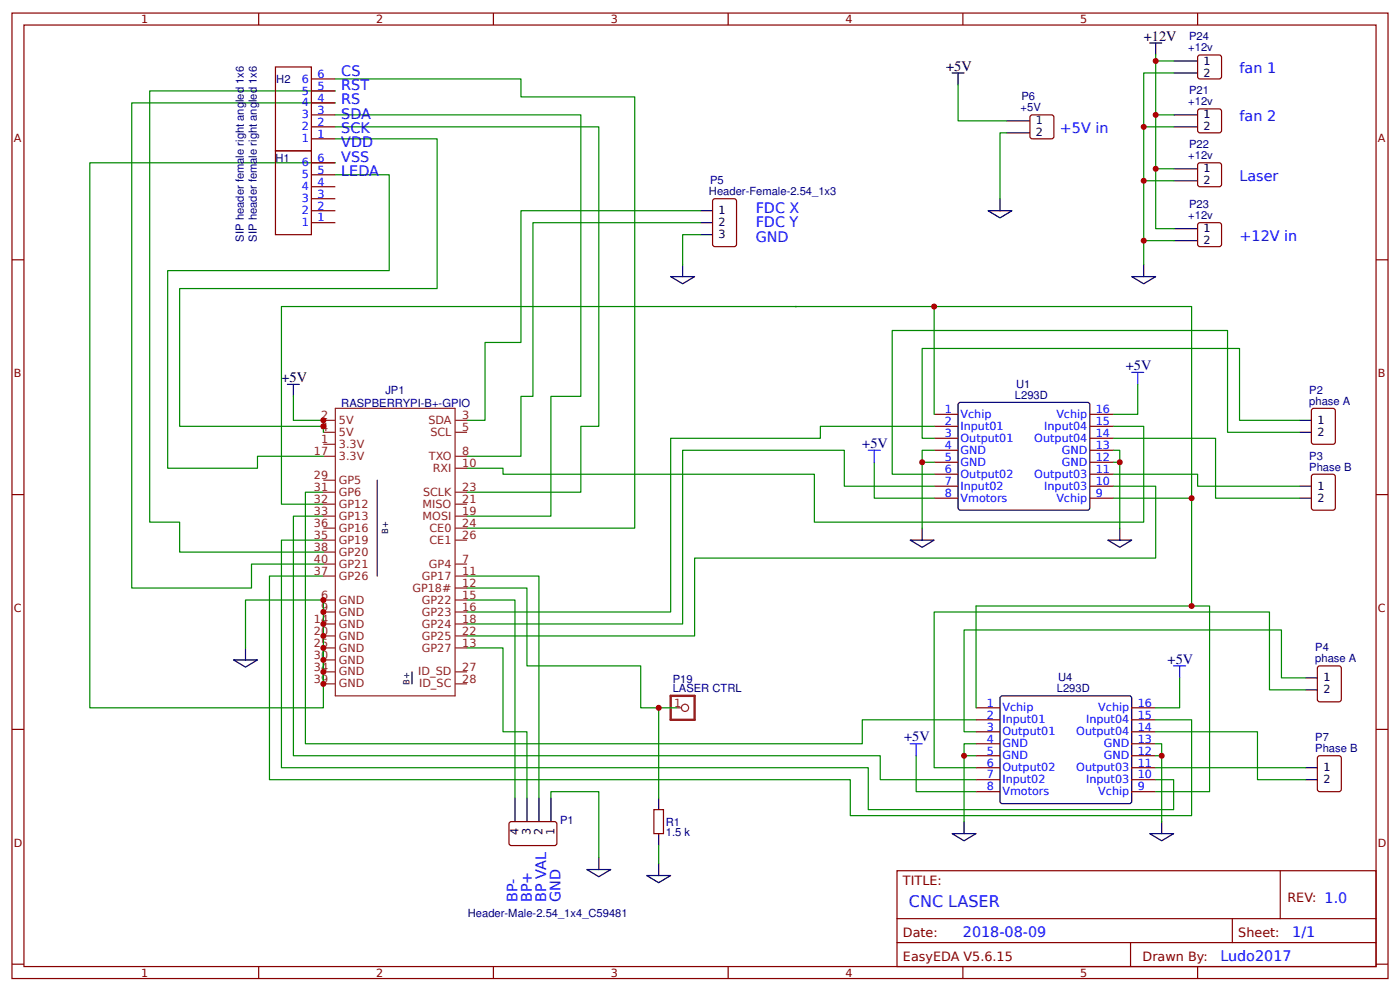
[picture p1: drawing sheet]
<svg xmlns="http://www.w3.org/2000/svg" width="309mm" height="219mm" viewBox="0 0 309 219" stroke-linecap="round" stroke-linejoin="round" font-family="sans-serif">
<g fill="none" stroke="#800" stroke-width=".26">
<path d="M2.6 2.9h304.1v213.2h-304.1zM5.3 5.5h298.7v208h-298.7zM57.1 2.9v2.6M60.9 14.8h7.9v18.5h-7.9zM68.8 17.4h5.3M109 2.9v2.6M160.9 2.9v2.6M212.7 2.9v2.6M264.6 2.9v2.6M264.7 12.4l.4-.3 4.5 .1 .3 .5-.1 4.5-.5 .2h-4.5l-.2-.5zM60.9 33.3h7.9v18.5h-7.9zM68.8 38.6h5.3"/>
<path d="M68.8 36h5.3M68.8 30.7h5.3M68.8 28h5.3M68.8 25.4h5.3M68.8 22.7h5.3M68.8 20.1h5.3M227.6 25.6l.5-.2h4.5l.2 .5v4.5l-.5 .3-4.5-.1-.3-.5zM264.7 24.3l.4-.2h4.5l.3 .5-.1 4.5-.5 .2h-4.5l-.2-.5zM264.7 36.2l.4-.2h4.5l.3 .5-.1 4.5-.5 .2h-4.5l-.2-.5zM2.6 57.4h2.7M68.8 49.2h5.3M68.8 46.5h5.3"/>
<path d="M68.8 43.9h5.3M68.8 41.2h5.3M157.7 44l4.5-.1 .4 .3 .1 9.7-.2 .5-4.5 .1-.5-.3-.1-9.8zM264.7 49.4l.4-.2 4.5 .1 .3 .4-.1 4.5-.5 .3-4.5-.1-.2-.5zM304 57.4h2.7M206.4 91.5h5.3M206.4 94.2h5.3M206.4 96.8h5.3M206.4 99.5h5.3M240.8 91.5h5.3M240.8 94.2h5.3M240.8 96.8h5.3"/>
<path d="M240.8 99.5h5.3M289.8 90.5l.4-.3h4.3l.4 .3 .1 7.1-.3 .5h-4.5l-.4-.2zM2.6 109.2h2.7M206.4 102.1h5.3M206.4 104.7h5.3M206.4 107.4h5.3M206.4 110h5.3M240.8 102.1h5.3M240.8 104.7h5.3M240.8 107.4h5.3M240.8 110h5.3M289.8 105l.4-.3h4.3l.4 .3 .1 7.2-.3 .4-4.5 .1-.4-.3z"/>
<path d="M304 109.2h2.7M215.6 156.3h5.3M215.6 159h5.3M250 156.3h5.3M250 159h5.3M291.1 147.3l.5-.2h4.2l.5 .2v7.2l-.2 .4-4.5 .1-.5-.2zM2.6 161.1h2.7M144.5 178.8h2.1v5.3h-2.1zM215.6 161.6h5.3M215.6 164.3h5.3M215.6 166.9h5.3M215.6 169.6h5.3"/>
<path d="M215.6 172.2h5.3M215.6 174.9h5.3M250 161.6h5.3M250 164.3h5.3M250 166.9h5.3M250 169.6h5.3M250 172.2h5.3M250 174.9h5.3M291.1 167.2l.5-.3h4.2l.5 .3v7.1l-.2 .5-4.5 .1-.5-.3zM304 161.1h2.7M112.5 181.7l.5-.2 9.8 .1 .2 .4v4.5l-.5 .3-9.8-.1-.3-.5zM198.2 192.3h105.8v21.2h-105.8z"/>
<path d="M282.8 192.3v10.6M2.6 213h2.7M57.1 213.5v2.6M109 213.5v2.6M160.9 213.5v2.6M198.2 202.9h105.8M198.2 208.2h105.8M212.7 213.5v2.6M249.8 208.2v5.3M264.6 213.5v2.6M272.3 202.9v5.3M304 213h2.7"/>
</g>
<g fill="none" stroke="#000" stroke-width=".26">
<path d="M210.3 16.1h2.7M211.7 16.1v2.7M254 9.5h2.6M255.3 9.5v2.6M259.3 16.1h5.3M259.3 13.5h5.3M222.2 26.7h5.3M222.2 29.3h5.3M259.3 25.4h5.3M259.3 28h5.3M259.3 37.3h5.3M259.3 39.9h5.3"/>
<path d="M150.8 58.4v2.7M154.8 46.5h2.6M154.8 49.2h2.6M154.8 51.8h2.6M218.3 46.5h5.3l-2.7 1.6zM220.9 43.9v2.6M252.7 58.4v2.7M259.3 50.5h5.3M259.3 53.2h5.3M148.2 61.1h5.3l-2.7 1.6zM250 61.1h5.3l-2.6 1.6zM63.5 84.9h2.6"/>
<path d="M64.8 84.9v2.7M211.7 89.1l.5-.2h28.3l.3 .5-.1 23-.5 .3-28.3-.1-.2-.4zM287.1 92.8h2.6M287.1 95.5h2.6M83.3 106.1v21.1M201.1 119.3h5.3l-2.7 1.6zM203.7 116.7v2.6M244.7 119.3h5.3l-2.6 1.6zM247.4 116.7v2.6M287.1 107.4h2.6M287.1 110h2.6M51.6 145.8h5.3l-2.7 1.5z"/>
<path d="M54.2 143.1v2.7M91 148.4v2.7M221 154l.5-.3 28.3 .1 .2 .4v23l-.5 .3-28.3-.1-.3-.4zM288.4 149.7h2.6M288.4 152.4h2.6M113.8 176.2v5.3M116.4 176.2v5.3M119.1 176.2v5.3M121.7 176.2v5.3M145.5 176.2v2.6M288.4 169.6h2.6M288.4 172.2h2.6"/>
<path d="M129.6 192.1h5.3l-2.6 1.5zM132.3 189.4v2.7M142.9 193.4h5.3l-2.7 1.6zM145.5 184.1v2.7M145.5 190.7v2.7M210.3 184.1h5.3l-2.6 1.6zM213 181.5v2.6M254 184.1h5.3l-2.7 1.6zM256.6 181.5v2.6"/>
</g>
<path d="M191.8 99.5h2.7M193.1 99.5v2.6M250 82.3h2.7M251.4 82.3v2.6M259.3 147.1h2.6M260.6 147.1v2.6M201.1 164.3h2.6M202.4 164.3v2.6" fill="none" stroke="#00f" stroke-width=".26"/>
<g fill="none" stroke="#080" stroke-width=".26">
<path d="M74.1 17.4h41v4h25.1v95.3h-37M211.7 18.8v7.9h10.5M255.3 12.1v38.4h4M255.3 13.5h4M259.3 16.1h-6.6v11.9M74.1 30.7h22.5v33h-56.9v30.5h31.7M74.1 20.1h-41v95.2h6.6v6.6h31.7M74.1 22.7h-45v107.2h26.5v-5.3h15.8M74.1 36h-54.3v120.3h51.6v-23.8h-17.2v10.6M74.1 25.4h54.2v62.2h-6.6v26.4h-18.5M74.1 28h58.2v66.2h-4v14.5h-25.1M74.1 38.6h11.9v21.2h-49v43.6h19.9v-2.6h14.5"/>
<path d="M222.2 29.3h-1.3v14.6M252.7 39.9h6.6M255.3 25.4h4M255.3 37.3h4M259.3 28h-6.6v30.4M154.8 49.2h-37.1v38.4h-2.6v13.2h-11.9M154.8 46.5h-39.7v29.1h-7.9v17.2h-4M154.8 51.8h-4v6.6M252.7 53.2h6.6M206.4 67.7h56.9v42.3M64.8 87.6v5.2h6.6v2.7M206.4 99.5h-2.7v17.2"/>
<path d="M206.4 91.5v-23.8h-144.2v43.7h9.2M206.4 94.2h-25.2v2.6h-33v38.4h-45M246.1 96.8h22.5v13.2h18.5M246.1 99.5h1.3v17.2M246.1 94.2h6.6v21.1h-72.8v-10.6h-68.8v-1.3h-7.9M251.4 84.9v6.6h-5.3M287.1 92.8h-13.3v-15.8h-70.1v19.8h2.7M287.1 95.5h-15.9v-22.5h-74.1v31.7h9.3M71.4 119.3h-9.2v50.3h129.6v9.2h67.5v-6.6h-4M71.4 108.7h-3.9v55.6h123v-5.3h25.1M71.4 114h-6.6v52.9h129.7v5.3h21.1M193.1 102.1v7.9h13.3"/>
<path d="M203.7 102.1h2.7M206.4 107.4h-19.9v-7.9h-35.7v38.3h-47.6M246.1 104.7h18.5v2.7h22.5M246.1 107.4h9.2v15.9h-101.8v17.2h-50.3M246.1 110h17.2v23.9M246.1 102.1h1.3M71.4 127.2h-11.9v45h128.4v8h75.4v-21.2h-8M103.2 129.9h13.2v17.2h25.2v9.2h7.9M103.2 132.5h10.6v43.7M103.2 127.2h15.9v49M71.4 143.1v8M103.2 143.1h7.9v18.5h5.3v14.6"/>
<path d="M145.5 156.3v19.9M215.6 156.3v-22.4h51.6v41h-11.9M260.6 149.7v6.6h-5.3M288.4 149.7h-5.3v-10.6h-70.1v22.5h2.6M288.4 152.4h-7.9v-17.2h-74.1v34.4h9.2M121.7 176.2v-1.3h10.6v14.5M202.4 166.9v8h13.2M213 166.9h2.6M215.6 164.3h-2.6v17.2M255.3 161.6h22.5v10.6h10.6M255.3 164.3h1.3v17.2M255.3 166.9h1.3"/>
<path d="M255.3 169.6h33.1M145.5 186.8v3.9"/>
</g>
<g fill="none" stroke="#8d2323" stroke-width=".26">
<path d="M71.4 98.1h2.7M71.4 92.8h2.7M71.4 95.5h2.7M74.1 90.2h26.4v63.5h-26.4zM100.5 92.8h2.7M100.5 95.5h2.7M71.4 100.8h2.7M71.4 114h2.7M71.4 111.4h2.7M71.4 108.7h2.7M71.4 119.3h2.7M71.4 116.7h2.7"/>
<path d="M71.4 106.1h2.7M100.5 100.8h2.7M100.5 114h2.7M100.5 111.4h2.7M100.5 108.7h2.7M100.5 119.3h2.7M100.5 116.7h2.7M100.5 103.4h2.7M71.4 124.6h2.7M71.4 135.2h2.7M71.4 127.2h2.7M71.4 132.5h2.7"/>
<path d="M71.4 137.8h2.7M71.4 121.9h2.7M100.5 124.6h2.7M100.5 135.2h2.7M100.5 127.2h2.7M100.5 132.5h2.7M100.5 137.8h2.7M100.5 129.9h2.7M71.4 143.1h2.7M71.4 140.5h2.7M71.4 145.8h2.7M71.4 148.4h2.7"/>
<path d="M71.4 151.1h2.7M100.5 143.1h2.7M100.5 140.5h2.7M100.5 148.4h2.7M100.5 151.1h2.7M149.5 156.3h1"/>
<circle cx="151.3" cy="156.3" r=".79"/>
</g>
<path d="M148.2 153.7h5.3v5.3h-5.3z" fill="none" stroke="#8d2323" stroke-width=".53"/>
<g fill="#c00">
<circle cx="71.4" cy="132.5" r=".66"/>
<circle cx="71.4" cy="135.2" r=".66"/>
<circle cx="255.3" cy="13.5" r=".66"/>
<circle cx="71.4" cy="148.4" r=".66"/>
<circle cx="71.4" cy="145.8" r=".66"/>
<circle cx="252.7" cy="39.9" r=".66"/>
<circle cx="255.3" cy="25.4" r=".66"/>
<circle cx="263.3" cy="133.9" r=".66"/>
<circle cx="71.4" cy="94.2" r=".66"/>
<circle cx="247.4" cy="102.1" r=".66"/>
<circle cx="203.7" cy="102.1" r=".66"/>
<circle cx="213" cy="166.9" r=".66"/>
<circle cx="256.6" cy="166.9" r=".66"/>
<circle cx="71.4" cy="92.8" r=".66"/>
<circle cx="263.3" cy="110" r=".66"/>
<circle cx="206.4" cy="67.7" r=".66"/>
<circle cx="255.3" cy="37.3" r=".66"/>
<circle cx="252.7" cy="53.2" r=".66"/>
<circle cx="71.4" cy="137.8" r=".66"/>
<circle cx="71.4" cy="140.5" r=".66"/>
<circle cx="71.4" cy="143.1" r=".66"/>
<circle cx="252.7" cy="28" r=".66"/>
<circle cx="71.4" cy="151.1" r=".66"/>
<circle cx="145.5" cy="156.3" r=".66"/>
</g>
<text font-size="3.5" fill="#00f" x="200.8" y="200.3">CNC LASER</text>
<g font-size="3.2">
<text x="252.7" y="9">+12V</text>
<text x="209" y="15.6">+5V</text>
<text x="62.2" y="84.4">+5V</text>
</g>
<g font-size="3.2" fill="#00f">
<text x="75.4" y="16.7">CS</text>
<text x="273.8" y="16.1">fan 1</text>
<text x="75.4" y="19.9">RST</text>
<text x="75.4" y="23.1">RS</text>
<text x="75.4" y="26.2">SDA</text>
<text x="75.4" y="29.4">SCK</text>
<text x="234.2" y="29.3">+5V in</text>
<text x="273.8" y="26.7">fan 2</text>
<text x="75.4" y="32.6">VDD</text>
<text x="75.4" y="35.8">VSS</text>
<text x="75.4" y="38.9">LEDA</text>
<text x="273.8" y="39.9">Laser</text>
<text x="167" y="47.1">FDC X</text>
<text x="167" y="50.2">FDC Y</text>
<text x="167" y="53.4">GND</text>
<text x="273.8" y="53.2">+12V in</text>
<text x="114.3" y="199.3" transform="rotate(-90 114.3 199.3)">BP-</text>
<text x="117.5" y="199.3" transform="rotate(-90 117.5 199.3)">BP+</text>
<text x="120.7" y="199.3" transform="rotate(-90 120.7 199.3)">BP VAL</text>
<text x="123.9" y="199.3" transform="rotate(-90 123.9 199.3)">GND</text>
<text x="212.7" y="206.9">2018-08-09</text>
<text x="285.5" y="206.9">1/1</text>
<text x="269.6" y="212.2">Ludo2017</text>
</g>
<g font-size="3.2" fill="#000080">
<text x="248.7" y="81.7">+5V</text>
<text x="190.5" y="98.9">+5V</text>
<text x="258" y="146.6">+5V</text>
<text x="199.8" y="163.8">+5V</text>
</g>
<g font-size="2.8" fill="#800">
<text x="199.5" y="195.5">TITLE:</text>
<text x="284.4" y="199.2">REV: 1.0</text>
<text x="199.5" y="206.9">Date:</text>
<text x="273.6" y="206.9">Sheet:</text>
<text x="199.5" y="212.2">EasyEDA V5.6.15</text>
<text x="252.4" y="212.2">Drawn By:</text>
</g>
<g font-size="2.5" fill="#800">
<text x="31.2" y="5.1">1</text>
<text x="83.1" y="5.1">2</text>
<text x="134.9" y="5.1">3</text>
<text x="186.8" y="5.1">4</text>
<text x="238.7" y="5.1">5</text>
<text x="3" y="31.5">A</text>
<text x="304.4" y="31.5">A</text>
<text x="3" y="83.3">B</text>
<text x="304.4" y="83.3">B</text>
<text x="3" y="135.2">C</text>
<text x="304.4" y="135.2">C</text>
<text x="3" y="187">D</text>
<text x="304.4" y="187">D</text>
<text x="31.2" y="215.7">1</text>
<text x="83.1" y="215.7">2</text>
<text x="134.9" y="215.7">3</text>
<text x="186.8" y="215.7">4</text>
<text x="238.7" y="215.7">5</text>
</g>
<g font-size="2.5" fill="#000080">
<text x="262.5" y="11.4">+12v</text>
<text x="262.7" y="8.9">P24</text>
<text x="61" y="18.4">H2</text>
<text x="225.7" y="22.2">P6</text>
<text x="262.5" y="23.3">+12v</text>
<text x="262.7" y="20.8">P21</text>
<text x="225.5" y="24.6">+5V</text>
<text x="60.9" y="35.8">H1</text>
<text x="262.5" y="35.2">+12v</text>
<text x="262.7" y="32.7">P22</text>
<text x="156.9" y="40.7">P5</text>
<text x="156.6" y="43.1">Header-Female-2.54_1x3</text>
<text x="262.7" y="46">P23</text>
<text x="53.9" y="53.3" transform="rotate(-90 53.9 53.3)">SIP header female right angled 1x6</text>
<text x="56.8" y="53.3" transform="rotate(-90 56.8 53.3)">SIP header female right angled 1x6</text>
<text x="262.5" y="48.4">+12v</text>
<text x="75.4" y="89.8">RASPBERRYPI-B+-GPIO</text>
<text x="85.1" y="87">JP1</text>
<text x="224.2" y="88.1">L293D</text>
<text x="224.5" y="85.7">U1</text>
<text x="289.3" y="89.4">phase A</text>
<text x="289.3" y="87">P2</text>
<text x="289.3" y="101.5">P3</text>
<text x="289.3" y="104">Phase B</text>
<text x="290.6" y="143.8">P4</text>
<text x="290.6" y="146.3">phase A</text>
<text x="148.6" y="152.9">LASER CTRL</text>
<text x="148.6" y="150.8">P19</text>
<text x="233.5" y="152.9">L293D</text>
<text x="233.8" y="150.5">U4</text>
<text x="290.6" y="166.1">Phase B</text>
<text x="290.6" y="163.7">P7</text>
<text x="123.7" y="182.1">P1</text>
<text x="147.1" y="184.7">1.5 k</text>
<text x="147.1" y="182.3">R1</text>
<text x="103.4" y="202.5">Header-Male-2.54_1x4_C59481</text>
</g>
<g font-size="2.5" fill="#00f">
<text x="70.1" y="17.2">6</text>
<text x="66.7" y="23.5">4</text>
<text x="66.7" y="20.9">5</text>
<text x="66.7" y="18.2">6</text>
<text x="70.1" y="22.5">4</text>
<text x="70.1" y="19.8">5</text>
<text x="66.7" y="28.8">2</text>
<text x="66.7" y="26.2">3</text>
<text x="70.1" y="27.8">2</text>
<text x="70.1" y="25.1">3</text>
<text x="66.7" y="31.5">1</text>
<text x="70.1" y="35.7">6</text>
<text x="70.1" y="30.4">1</text>
<text x="66.7" y="39.4">5</text>
<text x="66.7" y="36.8">6</text>
<text x="70.1" y="41">4</text>
<text x="70.1" y="38.3">5</text>
<text x="66.7" y="47.3">2</text>
<text x="66.7" y="44.7">3</text>
<text x="66.7" y="42">4</text>
<text x="70.1" y="46.3">2</text>
<text x="70.1" y="43.6">3</text>
<text x="66.7" y="50">1</text>
<text x="70.1" y="48.9">1</text>
<text x="208.8" y="91.3">1</text>
<text x="208.8" y="93.9">2</text>
<text x="212.2" y="92.3">Vchip</text>
<text x="212.2" y="95">Input01</text>
<text x="230.7" y="95">Input04</text>
<text x="233.4" y="92.3">Vchip</text>
<text x="242.1" y="93.9">15</text>
<text x="242.1" y="91.3">16</text>
<text x="208.8" y="96.5">3</text>
<text x="208.8" y="99.2">4</text>
<text x="208.8" y="101.8">5</text>
<text x="212.2" y="97.6">Output01</text>
<text x="212.2" y="100.3">GND</text>
<text x="228.5" y="97.6">Output04</text>
<text x="234.6" y="100.3">GND</text>
<text x="242.1" y="101.8">12</text>
<text x="242.1" y="99.2">13</text>
<text x="242.1" y="96.5">14</text>
<text x="208.8" y="104.5">6</text>
<text x="208.8" y="107.1">7</text>
<text x="212.2" y="102.9">GND</text>
<text x="212.2" y="105.5">Output02</text>
<text x="228.5" y="105.5">Output03</text>
<text x="234.6" y="102.9">GND</text>
<text x="242.1" y="107.1">10</text>
<text x="242.1" y="104.5">11</text>
<text x="208.8" y="109.8">8</text>
<text x="212.2" y="108.2">Input02</text>
<text x="212.2" y="110.8">Vmotors</text>
<text x="230.7" y="108.2">Input03</text>
<text x="233.4" y="110.8">Vchip</text>
<text x="242.1" y="109.8">9</text>
<text x="218" y="156.1">1</text>
<text x="218" y="158.7">2</text>
<text x="218" y="161.4">3</text>
<text x="221.5" y="157.1">Vchip</text>
<text x="221.5" y="159.8">Input01</text>
<text x="240" y="159.8">Input04</text>
<text x="242.6" y="157.1">Vchip</text>
<text x="251.4" y="161.4">14</text>
<text x="251.4" y="158.7">15</text>
<text x="251.4" y="156.1">16</text>
<text x="218" y="164">4</text>
<text x="218" y="166.7">5</text>
<text x="221.5" y="162.4">Output01</text>
<text x="221.5" y="165.1">GND</text>
<text x="221.5" y="167.7">GND</text>
<text x="237.8" y="162.4">Output04</text>
<text x="243.8" y="167.7">GND</text>
<text x="243.8" y="165.1">GND</text>
<text x="251.4" y="166.7">12</text>
<text x="251.4" y="164">13</text>
<text x="218" y="169.3">6</text>
<text x="218" y="172">7</text>
<text x="221.5" y="170.4">Output02</text>
<text x="221.5" y="173">Input02</text>
<text x="237.8" y="170.4">Output03</text>
<text x="240" y="173">Input03</text>
<text x="251.4" y="172">10</text>
<text x="251.4" y="169.3">11</text>
<text x="218" y="174.6">8</text>
<text x="221.5" y="175.7">Vmotors</text>
<text x="242.6" y="175.7">Vchip</text>
<text x="251.4" y="174.6">9</text>
</g>
<g font-size="2.5">
<text x="265.9" y="14.3">1</text>
<text x="265.9" y="16.9">2</text>
<text x="228.9" y="27.5">1</text>
<text x="265.9" y="26.2">1</text>
<text x="265.9" y="28.8">2</text>
<text x="228.9" y="30.1">2</text>
<text x="265.9" y="38.1">1</text>
<text x="265.9" y="40.7">2</text>
<text x="158.7" y="47.3">1</text>
<text x="158.7" y="50">2</text>
<text x="158.7" y="52.6">3</text>
<text x="265.9" y="51.3">1</text>
<text x="265.9" y="53.9">2</text>
<text x="291" y="93.6">1</text>
<text x="291" y="96.3">2</text>
<text x="291" y="108.2">1</text>
<text x="291" y="110.8">2</text>
<text x="292.4" y="150.5">1</text>
<text x="292.4" y="153.2">2</text>
<text x="292.4" y="170.4">1</text>
<text x="292.4" y="173">2</text>
<text x="114.6" y="184.4" transform="rotate(-90 114.6 184.4)">4</text>
<text x="117.2" y="184.4" transform="rotate(-90 117.2 184.4)">3</text>
<text x="119.9" y="184.4" transform="rotate(-90 119.9 184.4)">2</text>
<text x="122.5" y="184.4" transform="rotate(-90 122.5 184.4)">1</text>
</g>
<g font-size="2.5" fill="#8d2323">
<text x="70.9" y="95.2">4</text>
<text x="70.9" y="92.6">2</text>
<text x="74.9" y="93.6">5V</text>
<text x="94.6" y="93.6">SDA</text>
<text x="102.1" y="92.6">3</text>
<text x="102.1" y="95.2">5</text>
<text x="69.4" y="100.5">17</text>
<text x="70.9" y="97.9">1</text>
<text x="74.9" y="98.9">3.3V</text>
<text x="74.9" y="101.6">3.3V</text>
<text x="74.9" y="96.3">5V</text>
<text x="94.8" y="101.6">TXO</text>
<text x="95.1" y="96.3">SCL</text>
<text x="102.1" y="100.5">8</text>
<text x="69.4" y="105.8">29</text>
<text x="74.9" y="106.9">GP5</text>
<text x="95.6" y="104.2">RXI</text>
<text x="102.1" y="103.2">10</text>
<text x="69.4" y="108.5">31</text>
<text x="69.4" y="111.1">32</text>
<text x="69.4" y="113.7">33</text>
<text x="74.9" y="109.5">GP6</text>
<text x="74.9" y="112.2">GP12</text>
<text x="93.4" y="112.2">MISO</text>
<text x="93.5" y="109.5">SCLK</text>
<text x="102.1" y="113.7">19</text>
<text x="102.1" y="111.1">21</text>
<text x="102.1" y="108.5">23</text>
<text x="69.4" y="119">35</text>
<text x="69.4" y="116.4">36</text>
<text x="74.9" y="114.8">GP13</text>
<text x="74.9" y="117.4">GP16</text>
<text x="93.4" y="114.8">MOSI</text>
<text x="94.9" y="117.4">CE0</text>
<text x="102.1" y="119">26</text>
<text x="102.1" y="116.4">24</text>
<text x="69.4" y="121.7">38</text>
<text x="69.4" y="124.3">40</text>
<text x="74.9" y="120.1">GP19</text>
<text x="74.9" y="122.7">GP20</text>
<text x="74.9" y="125.4">GP21</text>
<text x="94.8" y="125.4">GP4</text>
<text x="94.9" y="120.1">CE1</text>
<text x="102.1" y="124.3">7</text>
<text x="69.4" y="127">37</text>
<text x="74.9" y="128">GP26</text>
<text x="91.1" y="130.7">GP18#</text>
<text x="93.2" y="128">GP17</text>
<text x="102.1" y="127">11</text>
<text x="102.1" y="129.6">12</text>
<text x="69.4" y="137.6">14</text>
<text x="70.9" y="134.9">9</text>
<text x="70.9" y="132.3">6</text>
<text x="74.9" y="136">GND</text>
<text x="74.9" y="133.3">GND</text>
<text x="93.2" y="133.3">GP22</text>
<text x="93.2" y="136">GP23</text>
<text x="102.1" y="132.3">15</text>
<text x="102.1" y="137.6">18</text>
<text x="102.1" y="134.9">16</text>
<text x="69.4" y="142.8">25</text>
<text x="69.4" y="140.2">20</text>
<text x="74.9" y="143.9">GND</text>
<text x="74.9" y="141.3">GND</text>
<text x="74.9" y="138.6">GND</text>
<text x="93.2" y="143.9">GP27</text>
<text x="93.2" y="141.3">GP25</text>
<text x="93.2" y="138.6">GP24</text>
<text x="102.1" y="142.8">13</text>
<text x="102.1" y="140.2">22</text>
<text x="69.4" y="145.5">30</text>
<text x="69.4" y="148.1">34</text>
<text x="74.9" y="146.6">GND</text>
<text x="74.9" y="149.2">GND</text>
<text x="92.4" y="149.2">ID_SD</text>
<text x="102.1" y="148.1">27</text>
<text x="69.4" y="150.8">39</text>
<text x="74.9" y="151.8">GND</text>
<text x="92.6" y="151.8">ID_SC</text>
<text x="102.1" y="150.8">28</text>
<text x="149" y="156.1">1</text>
</g>
<g font-size="1.9">
<text x="85.7" y="118" transform="rotate(-90 85.7 118)">B+</text>
<text x="90.5" y="151.3" transform="rotate(-90 90.5 151.3)">B+</text>
</g>
</svg>
